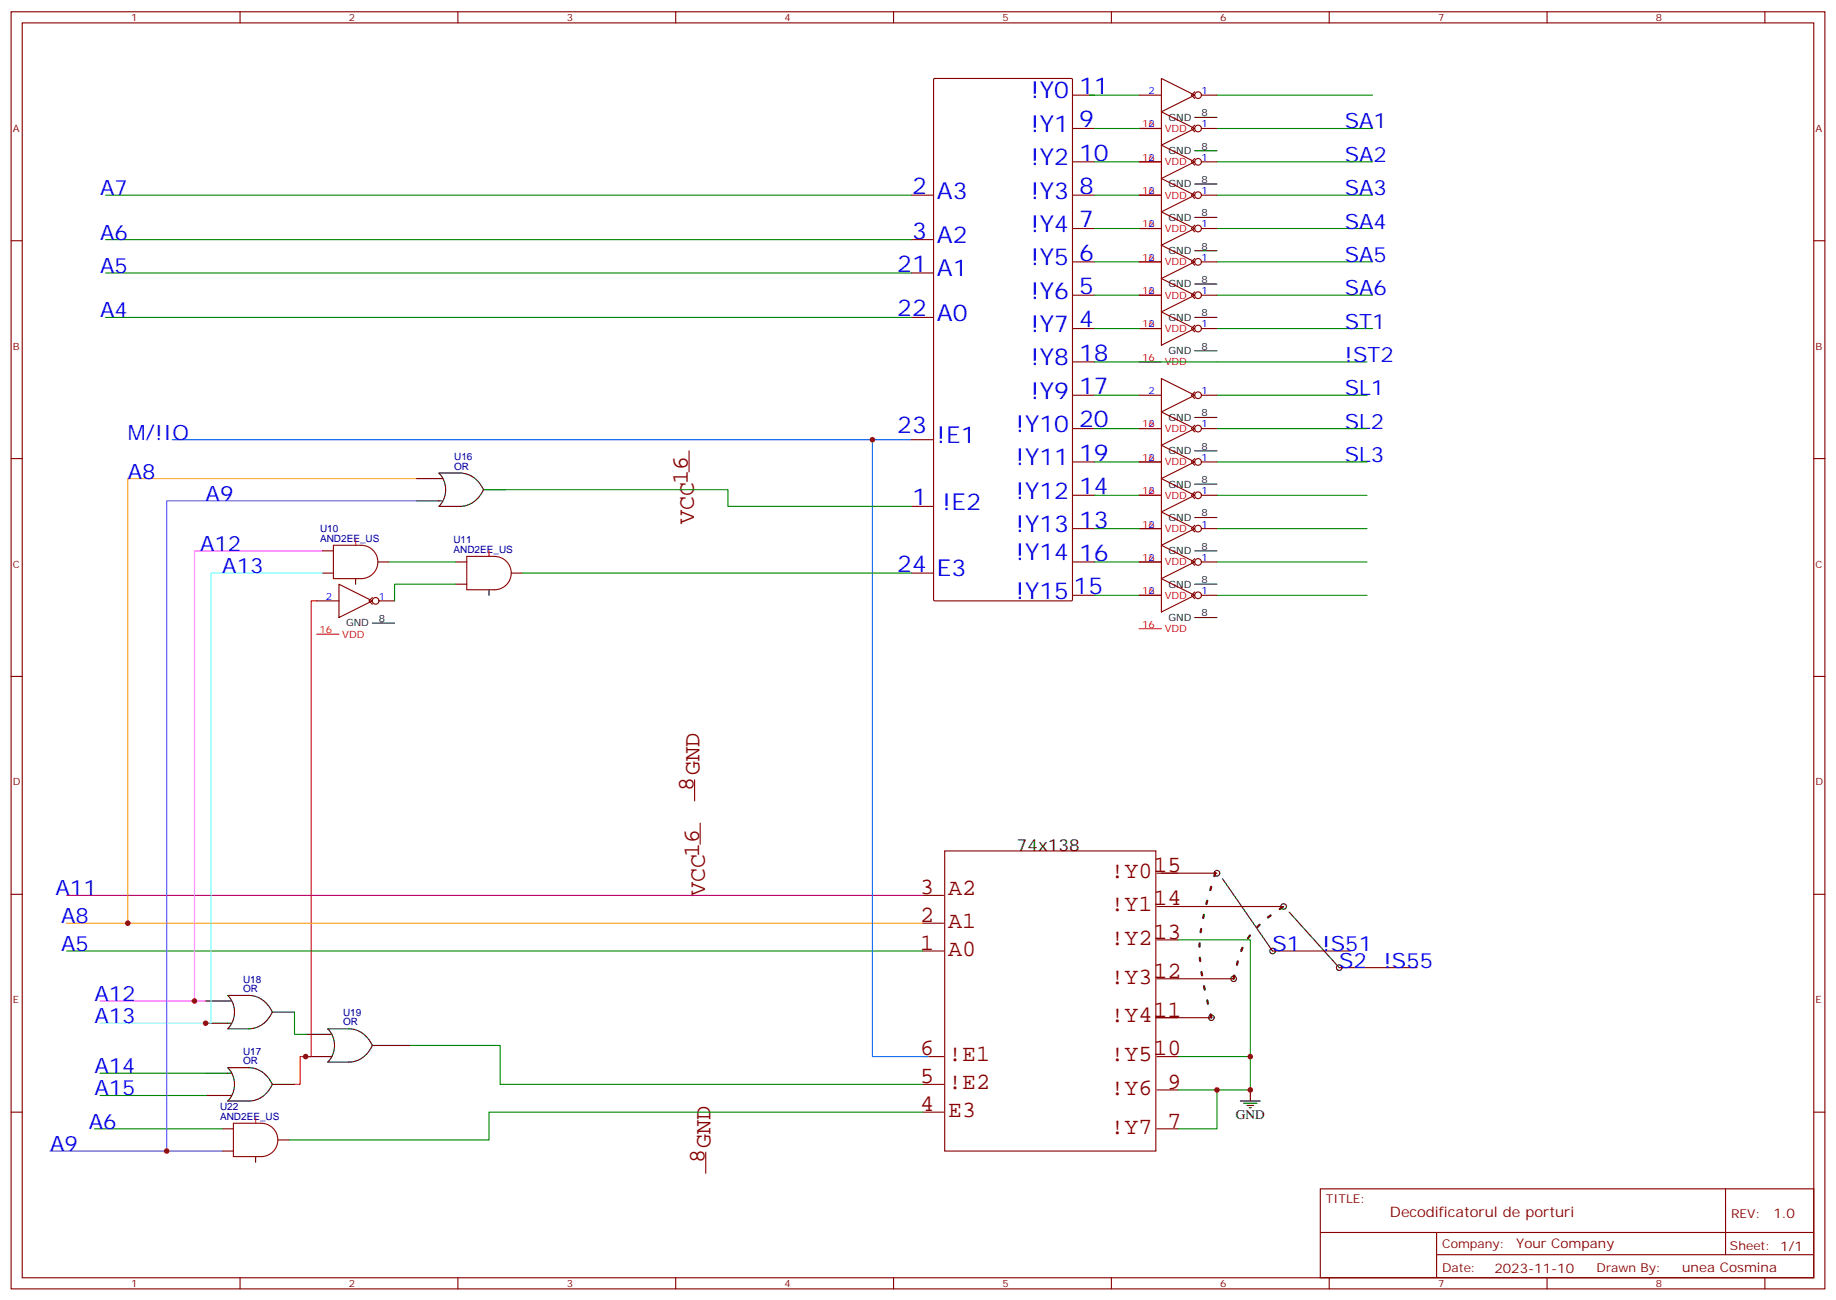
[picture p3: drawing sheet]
<svg xmlns="http://www.w3.org/2000/svg" width="583mm" height="413mm" viewBox="0 0 583 413" stroke-linecap="round" stroke-linejoin="round" font-family="sans-serif">
<g fill="none" stroke="#870000" stroke-width=".35">
<path d="M3.5 3.7h575.8v405.4h-575.8zM7.1 7.3h568.6v398.3h-568.6zM76.2 3.7v3.6M145.3 3.7v3.6M214.5 3.7v3.6M283.6 3.7v3.6M352.8 3.7v3.6M421.9 3.7v3.6M491.1 3.7v3.6M560.2 3.7v3.6M296.4 25.1l.3-.2h43.4l.3 .4v165.1l-.3 .3h-43.4l-.4-.3zM340.4 30.2h7.1"/>
<path d="M361.6 30.2h7.1M368.7 24.9l10.5 5.3-10.5 5.3zM368.7 35.5l10.5 5.3-10.5 5.3zM379.2 29.1l-1 1.1 1 1.1M379.2 39.7l-1 1.1 1 1M381.4 30.2h4.9M340.4 51.4h7.1M340.4 40.8h7.1M361.6 51.4h7.1M361.6 40.8h7.1M368.7 46.1l10.5 5.3-10.5 5.3zM368.7 56.7l10.5 5.2-10.5 5.3z"/>
<path d="M379.2 50.3l-1 1.1 1 1M381.4 51.4h4.9M381.4 40.8h4.9M3.5 76.4h3.6M289.3 61.9h7M289.3 76.1h7M340.4 72.5h7.1M340.4 61.9h7.1M361.6 72.5h7.1M361.6 61.9h7.1M368.7 67.2l10.5 5.3-10.5 5.3zM368.7 77.8l10.5 5.3-10.5 5.3z"/>
<path d="M379.2 60.9l-1 1 1 1.1M379.2 71.5l-1 1 1 1.1M381.4 72.5h4.9M381.4 61.9h4.9M575.7 76.4h3.6M289.3 86.6h7M340.4 93.7h7.1M340.4 83.1h7.1M361.6 93.7h7.1M361.6 83.1h7.1M368.7 88.4l10.5 5.3-10.5 5.3zM368.7 99l10.5 5.3-10.5 5.3z"/>
<path d="M379.2 82.1l-1 1 1 1.1M379.2 92.6l-1 1.1 1 1.1M381.4 93.7h4.9M381.4 83.1h4.9M289.3 100.8h7M340.4 114.9h7.1M340.4 104.3h7.1M361.6 104.3h7.1M379.2 103.2l-1 1.1 1 1M381.4 104.3h4.9M289.3 139.6h7M340.4 136h7.1"/>
<path d="M340.4 125.4h7.1M361.6 136h7.1M361.6 125.4h7.1M368.7 130.7l10.5 5.3-10.5 5.3zM368.7 120.2l10.5 5.2-10.5 5.3zM379.2 135l-1 1 1 1.1M379.2 124.4l-1 1 1 1.1M381.4 136h4.9M381.4 125.4h4.9M3.5 145.6h3.6M340.4 157.2h7.1M340.4 146.6h7.1"/>
<path d="M361.6 157.2h7.1M361.6 146.6h7.1M368.7 151.9l10.5 5.3-10.5 5.3zM368.7 141.3l10.5 5.3-10.5 5.3zM379.2 156.1l-1 1.1 1 1.1M379.2 145.6l-1 1 1 1.1M381.4 157.2h4.9M381.4 146.6h4.9M575.7 145.6h3.6M102.3 174.8h3.5M119.9 178.4h3.6M144.6 178.4h3.6"/>
<path d="M289.3 160.7h7M340.4 178.4h7.1M340.4 167.8h7.1M361.6 178.4h7.1M361.6 167.8h7.1M368.7 162.5l10.5 5.3-10.5 5.3zM368.7 173.1l10.5 5.3-10.5 5.3zM379.2 166.7l-1 1.1 1 1M379.2 177.3l-1 1.1 1 1M381.4 178.4h4.9M381.4 167.8h4.9M100.5 190.7h7.1"/>
<path d="M102.3 181.9h3.5M107.6 185.4l10.6 5.3-10.6 5.3zM118.2 189.7l-1.1 1 1.1 1.1M120.3 190.7h4.9M144.6 185.4h3.6M162.3 181.9h3.5M289.3 181.9h7M340.4 188.9h7.1M361.6 188.9h7.1M368.7 183.7l10.5 5.2-10.5 5.3zM379.2 187.9l-1 1 1 1.1M381.4 188.9h4.9"/>
<path d="M3.5 214.7h3.6M575.7 214.7h3.6M368.7 277.1h17.6M3.5 283.8h3.6M373.9 287.7h33.6M575.7 283.8h3.6M373.9 310.7h17.7M403.9 301.8h24.7M425.1 307.1h24.7M366.9 323h17.6M3.5 353h3.6M70.6 358.3h3.5"/>
<path d="M575.7 353h3.6M70.6 365.3h3.5M88.2 361.8h3.5M419.1 377.3h156.6v28.3h-156.6zM547.7 377.4v20.8M419.1 391.2h156.5M456 398.2h119.6M456 391.2v14.1M76.2 405.6v3.5M145.3 405.6v3.5M214.5 405.6v3.5M283.6 405.6v3.5"/>
<path d="M352.8 405.6v3.5M421.9 405.6v3.5M491.1 405.6v3.5M560.2 405.6v3.5"/>
<circle cx="380.3" cy="30.2" r="1.06"/>
<circle cx="380.3" cy="40.8" r="1.06"/>
<circle cx="380.3" cy="51.4" r="1.06"/>
<circle cx="380.3" cy="61.9" r="1.06"/>
<circle cx="380.3" cy="72.5" r="1.06"/>
<circle cx="380.3" cy="93.7" r="1.06"/>
<circle cx="380.3" cy="83.1" r="1.06"/>
<circle cx="380.3" cy="104.3" r="1.06"/>
<circle cx="380.3" cy="136" r="1.06"/>
<circle cx="380.3" cy="125.4" r="1.06"/>
<circle cx="380.3" cy="157.2" r="1.06"/>
<circle cx="380.3" cy="146.6" r="1.06"/>
<circle cx="380.3" cy="178.4" r="1.06"/>
<circle cx="380.3" cy="167.8" r="1.06"/>
<circle cx="119.2" cy="190.7" r="1.06"/>
<circle cx="380.3" cy="188.9" r="1.06"/>
</g>
<g fill="none" stroke="#000" stroke-width=".35">
<path d="M379.2 37.3h7.1M379.2 47.8h7.1M379.2 58.4h7.1M379.2 69h7.1M379.2 79.6h7.1M379.2 90.2h7.1M379.2 100.8h7.1M379.2 111.3h7.1M379.2 132.5h7.1M132.3 151.9h8.1M132.3 159h8.1M139.3 150.2l6.7-.1a8.4 8.4 0 0 1 7.5 5.3 8.4 8.4 0 0 1-7.5 5.3h-6.7a7.5 7.5 0 0 0 0-10.5z"/>
<path d="M153.5 155.4h7M379.2 143.1h7.1M379.2 153.7h7.1M379.2 164.3h7.1M379.2 174.8h7.1M112.9 183.7v1.7M118.2 197.8h7M155.2 187.2v1.7M379.2 185.4h7.1M379.2 196h7.1M388.1 278.9l15.8 22.9M409.2 289.5l15.9 17.6"/>
<path d="M65.3 317.7h8.1M72.3 316a7.5 7.5 0 0 1 0 10.5M72.3 315.9h6.7a8.4 8.4 0 0 1 7.4 5.3M65.3 324.8h8.1M72.3 338.9a7.5 7.5 0 0 1 0 10.5M72.3 338.9h6.7a8.4 8.4 0 0 1 7.4 5.3M86.4 321.2h7.1M86.4 321.2a8.4 8.4 0 0 1-7.4 5.3h-6.7M97 328.3h8.1M97 335.4h8.1M130.5 331.8h-12.3a8.4 8.4 0 0 0-7.4-5.3l-6.8 .1a7.5 7.5 0 0 1 0 10.5h6.8a8.4 8.4 0 0 0 7.4-5.3M65.3 340.6h8.1"/>
<path d="M65.3 347.7h8.1M86.4 344.2h7.1M86.4 344.2a8.4 8.4 0 0 1-7.4 5.3h-6.7M393.7 349.5h6.3M394.8 350.2h4.2M395.8 350.9h2.1M396.5 351.6h.7M396.9 345.9v3.6M81.1 367.1v1.8"/>
<circle cx="386.3" cy="277.1" r=".88"/>
<circle cx="407.5" cy="287.7" r=".88"/>
<circle cx="391.6" cy="310.7" r=".88"/>
<circle cx="403.9" cy="301.8" r=".88"/>
<circle cx="425.1" cy="307.1" r=".88"/>
<circle cx="384.5" cy="323" r=".88"/>
</g>
<g fill="none" stroke="#850000" stroke-width=".35">
<path d="M218.7 143.1v6.7M220.5 247.5v6.7M222.2 261.3v6.7M299.9 270.1h67v95.2h-67zM367.2 277.1h6.7M292.8 284.2h6.7M292.8 293h6.7M367.2 298.3h6.7M367.2 287.7h6.7M292.8 301.8h6.7M367.2 310.7h6.7M292.8 335.4h6.7"/>
<path d="M367.2 335.4h6.7M367.2 323h6.7M292.8 353h6.7M292.8 344.2h6.7M367.2 358.3h6.7M367.2 345.9h6.7M224 365.7v6.7"/>
</g>
<path d="M105.8 173.1h8.9a5.3 5.3 0 0 1 5.2 5.3 5.3 5.3 0 0 1-5.2 5.3h-8.9zM148.2 176.6h8.8a5.3 5.3 0 0 1 5.3 5.3 5.3 5.3 0 0 1-5.3 5.3h-8.8zM74.1 356.5h8.8a5.3 5.3 0 0 1 5.3 5.3 5.3 5.3 0 0 1-5.3 5.3h-8.8z" fill="none" stroke="#a10000" stroke-width=".35"/>
<g fill="none" stroke="#f00" stroke-width=".35">
<path d="M361.6 40.8h7.1M361.6 51.4h7.1M361.6 61.9h7.1M361.6 72.5h7.1M361.6 83.1h7.1M361.6 93.7h7.1M361.6 104.3h7.1M361.6 114.9h7.1M361.6 136h7.1M361.6 146.6h7.1M361.6 157.2h7.1M112.9 171.3v1.8"/>
<path d="M155.2 174.8v1.8M361.6 167.8h7.1M361.6 178.4h7.1M100.5 190.7h-1.7v144.7h-3.6v8.8h-1.7M361.6 188.9h7.1M361.6 199.5h7.1M100.5 201.3h7.1M81.1 354.8v1.7"/>
</g>
<path d="M15.9 365.3h54.7" fill="none" stroke="#63c" stroke-width=".35"/>
<g fill="none" stroke="#008700" stroke-width=".35">
<path d="M345.7 30.2h15.9M386.3 30.2h49.4M347.5 51.4h14.1M347.5 40.8h14.1M386.3 51.4h49.4M386.3 40.8h49.4M33.5 61.9h255.8M33.5 76.1h255.8M347.5 72.5h14.1M347.5 61.9h14.1M386.3 72.5h49.4M386.3 61.9h49.4"/>
<path d="M33.5 86.6h255.8M347.5 93.7h14.1M347.5 83.1h14.1M386.3 93.7h49.4M386.3 83.1h49.4M33.5 100.8h255.8M347.5 114.9h86.4M347.5 104.3h14.1M386.3 104.3h49.4M347.5 125.4h14.1M347.5 136h14.1M386.3 136h47.6"/>
<path d="M386.3 125.4h47.6M160.5 155.4h70.6v5.3h58.2M347.5 157.2h14.1M347.5 146.6h14.1M386.3 146.6h47.6M386.3 157.2h47.6M123.5 178.4h21.1M347.5 178.4h14.1M347.5 167.8h14.1M386.3 178.4h47.6M386.3 167.8h47.6M144.6 185.4h-19.4v5.3"/>
<path d="M165.8 181.9h123.5M347.5 188.9h14.1M386.3 188.9h47.6M373.9 298.3h23v47.6h-23M21.2 301.8h271.6M93.5 321.2v7.1h3.5M130.5 331.8h28.2v12.4h134.1M373.9 335.4h23M30 358.3h40.6M31.7 340.6h33.6M31.7 347.7h33.6M292.8 353h-137.6v8.8h-63.5"/>
<path d="M386.3 345.9v12.4h-12.4"/>
</g>
<path d="M102.3 181.9h-35.3v142.9h-35.3" fill="none" stroke="#6ff" stroke-width=".35"/>
<path d="M102.3 174.8h-40.6v142.9M31.7 317.7h33.6" fill="none" stroke="#f0f" stroke-width=".35"/>
<path d="M54.7 139.6h234.6M276.9 139.6v195.8h17.7" fill="none" stroke="#06f" stroke-width=".35"/>
<path d="M132.3 151.9h-91.7v141.1M21.2 293h271.6" fill="none" stroke="#f90" stroke-width=".35"/>
<path d="M21.2 284.2h271.6" fill="none" stroke="#906" stroke-width=".35"/>
<path d="M391.6 310.7a32.8 32.8 0 0 1 5.5-14.2 39.4 39.4 0 0 1 10.4-8.8M384.5 323a86.9 86.9 0 0 1-3.7-23.1 85.2 85.2 0 0 1 4.6-21.5l.9-3" fill="none" stroke="#000" stroke-width=".71" stroke-dasharray="1.1 3.5"/>
<path d="M132.3 159h-79.4v206.3" fill="none" stroke="#66f" stroke-width=".35"/>
<g fill="#c00">
<circle cx="276.9" cy="139.6" r=".88"/>
<circle cx="396.9" cy="335.4" r=".88"/>
<circle cx="386.3" cy="345.9" r=".88"/>
<circle cx="396.9" cy="345.9" r=".88"/>
<circle cx="97" cy="335.4" r=".88"/>
<circle cx="61.7" cy="317.7" r=".88"/>
<circle cx="65.3" cy="324.8" r=".88"/>
<circle cx="52.9" cy="365.3" r=".88"/>
<circle cx="40.6" cy="293" r=".88"/>
</g>
<g font-size="7.4" fill="#00f">
<text x="342.5" y="29.8">11</text>
<text x="327.2" y="31.3">!Y0</text>
<text x="327.2" y="41.8">!Y1</text>
<text x="342.5" y="40.4">9</text>
<text x="327.2" y="52.4">!Y2</text>
<text x="342.5" y="51">10</text>
<text x="289.5" y="61.6">2</text>
<text x="297.4" y="63">A3</text>
<text x="327.2" y="63">!Y3</text>
<text x="342.5" y="61.6">8</text>
<text x="289.5" y="75.7">3</text>
<text x="297.4" y="77.1">A2</text>
<text x="327.2" y="73.6">!Y4</text>
<text x="342.5" y="72.2">7</text>
<text x="342.5" y="82.8">6</text>
<text x="284.8" y="86.3">21</text>
<text x="297.4" y="87.7">A1</text>
<text x="327.2" y="84.2">!Y5</text>
<text x="327.2" y="94.8">!Y6</text>
<text x="342.5" y="93.3">5</text>
<text x="284.8" y="100.4">22</text>
<text x="297.4" y="101.8">A0</text>
<text x="327.2" y="105.3">!Y7</text>
<text x="342.5" y="103.9">4</text>
<text x="327.2" y="115.9">!Y8</text>
<text x="342.5" y="114.5">18</text>
<text x="342.5" y="125.1">17</text>
<text x="327.2" y="126.5">!Y9</text>
<text x="284.8" y="137.4">23</text>
<text x="322.5" y="137.1">!Y10</text>
<text x="342.5" y="135.7">20</text>
<text x="297.4" y="140.6">!E1</text>
<text x="322.5" y="147.7">!Y11</text>
<text x="342.5" y="146.3">19</text>
<text x="289.5" y="160.4">1</text>
<text x="299.2" y="161.8">!E2</text>
<text x="322.5" y="158.3">!Y12</text>
<text x="342.5" y="156.8">14</text>
<text x="342.5" y="167.4">13</text>
<text x="322.5" y="168.8">!Y13</text>
<text x="322.5" y="177.7">!Y14</text>
<text x="342.5" y="178">16</text>
<text x="284.8" y="181.5">24</text>
<text x="297.4" y="183">E3</text>
<text x="322.5" y="190">!Y15</text>
<text x="340.8" y="188.6">15</text>
</g>
<g font-size="7.4" fill="#840000">
<text x="218.4" y="153.7" transform="rotate(-90 218.4 153.7)">16</text>
<text x="220.2" y="166.3" transform="rotate(-90 220.2 166.3)">VCC</text>
<text x="220.1" y="251" transform="rotate(-90 220.1 251)">8GND</text>
<text x="352.5" y="278.6">!Y015</text>
<text x="223.7" y="284.5" transform="rotate(-90 223.7 284.5)">VCC16</text>
<text x="292.1" y="283.8">3</text>
<text x="300.9" y="283.9">A2</text>
<text x="292.1" y="292.7">2</text>
<text x="352.5" y="289.2">!Y114</text>
<text x="300.9" y="294.5">A1</text>
<text x="352.5" y="299.8">!Y213</text>
<text x="292.1" y="301.5">1</text>
<text x="300.9" y="303.3">A0</text>
<text x="352.5" y="312.2">!Y312</text>
<text x="352.5" y="324.5">!Y411</text>
<text x="292.1" y="335">6</text>
<text x="300.9" y="336.8">!E1</text>
<text x="352.5" y="336.8">!Y510</text>
<text x="292.1" y="343.8">5</text>
<text x="300.9" y="345.7">!E2</text>
<text x="352.5" y="347.4">!Y6</text>
<text x="370.6" y="345.6">9</text>
<text x="292.1" y="352.6">4</text>
<text x="300.9" y="354.5">E3</text>
<text x="352.5" y="359.8">!Y7</text>
<text x="370.6" y="357.9">7</text>
<text x="223.7" y="369.2" transform="rotate(-90 223.7 369.2)">8GND</text>
</g>
<g font-size="6.7" fill="#00f">
<text x="426.9" y="40.8">SA1</text>
<text x="426.9" y="51.4">SA2</text>
<text x="31.7" y="61.9">A7</text>
<text x="426.9" y="61.9">SA3</text>
<text x="31.7" y="76.1">A6</text>
<text x="426.9" y="72.5">SA4</text>
<text x="426.9" y="83.1">SA5</text>
<text x="31.7" y="86.6">A5</text>
<text x="426.9" y="93.7">SA6</text>
<text x="31.7" y="100.8">A4</text>
<text x="426.9" y="104.3">ST1</text>
<text x="426.9" y="114.9">!ST2</text>
<text x="426.9" y="125.4">SL1</text>
<text x="426.9" y="136">SL2</text>
<text x="40.6" y="139.6">M/!IO</text>
<text x="426.9" y="146.6">SL3</text>
<text x="40.6" y="151.9">A8</text>
<text x="65.3" y="159">A9</text>
<text x="63.5" y="174.8">A12</text>
<text x="70.6" y="181.9">A13</text>
<text x="17.6" y="284.2">A11</text>
<text x="19.4" y="293">A8</text>
<text x="19.4" y="301.8">A5</text>
<text x="403.9" y="301.8">S1</text>
<text x="419.8" y="301.8">!S51</text>
<text x="425.1" y="307.1">S2</text>
<text x="439.2" y="307.1">!S55</text>
<text x="30" y="317.7">A12</text>
<text x="30" y="324.8">A13</text>
<text x="30" y="340.6">A14</text>
<text x="30" y="347.7">A15</text>
<text x="28.2" y="358.3">A6</text>
<text x="15.9" y="365.3">A9</text>
</g>
<text font-size="5.3" x="322.8" y="270.1">74x138</text>
<text font-size="4.6" fill="#800" x="441.2" y="386.4">Decodificatorul de porturi</text>
<text font-size="4.2" x="392.3" y="355.1">GND</text>
<g font-size="4.2" fill="#800">
<text x="562.9" y="386.6">1.0</text>
<text x="481.3" y="396.2">Your Company</text>
<text x="474.4" y="404">2023-11-10</text>
<text x="534" y="403.9">unea Cosmina</text>
</g>
<g font-size="3.9" fill="#800">
<text x="420.9" y="381.9">TITLE:</text>
<text x="549.5" y="386.6">REV:</text>
<text x="457.8" y="396.1">Company:</text>
<text x="549.1" y="396.7">Sheet: 1/1</text>
<text x="457.8" y="403.8">Date:</text>
<text x="506.8" y="403.9">Drawn By:</text>
</g>
<g font-size="3.2" fill="#800">
<text x="41.6" y="6.7">1</text>
<text x="110.8" y="6.7">2</text>
<text x="179.9" y="6.7">3</text>
<text x="249.1" y="6.7">4</text>
<text x="318.2" y="6.7">5</text>
<text x="387.3" y="6.7">6</text>
<text x="456.5" y="6.7">7</text>
<text x="525.6" y="6.7">8</text>
<text x="4.1" y="41.8">A</text>
<text x="576.3" y="41.8">A</text>
<text x="4.1" y="111">B</text>
<text x="576.3" y="111">B</text>
<text x="4.1" y="180.1">C</text>
<text x="576.3" y="180.1">C</text>
<text x="4.1" y="249.3">D</text>
<text x="576.3" y="249.3">D</text>
<text x="4.1" y="318.4">E</text>
<text x="576.3" y="318.4">E</text>
<text x="41.6" y="408.6">1</text>
<text x="110.8" y="408.6">2</text>
<text x="179.9" y="408.6">3</text>
<text x="249.1" y="408.6">4</text>
<text x="318.2" y="408.6">5</text>
<text x="387.3" y="408.6">6</text>
<text x="456.5" y="408.6">7</text>
<text x="525.6" y="408.6">8</text>
</g>
<g font-size="3.2" fill="#00f">
<text x="364.5" y="29.8">2</text>
<text x="381.4" y="29.8">1</text>
<text x="364.5" y="40.4">2</text>
<text x="381.4" y="40.4">1</text>
<text x="364.5" y="51">2</text>
<text x="381.4" y="51">1</text>
<text x="364.5" y="61.6">2</text>
<text x="381.4" y="61.6">1</text>
<text x="364.5" y="72.2">2</text>
<text x="381.4" y="72.2">1</text>
<text x="364.5" y="82.8">2</text>
<text x="381.4" y="82.8">1</text>
<text x="364.5" y="93.3">2</text>
<text x="381.4" y="93.3">1</text>
<text x="364.5" y="103.9">2</text>
<text x="381.4" y="103.9">1</text>
<text x="364.5" y="125.1">2</text>
<text x="381.4" y="125.1">1</text>
<text x="364.5" y="135.7">2</text>
<text x="381.4" y="135.7">1</text>
<text x="364.5" y="146.3">2</text>
<text x="381.4" y="146.3">1</text>
<text x="364.5" y="156.8">2</text>
<text x="381.4" y="156.8">1</text>
<text x="364.5" y="167.4">2</text>
<text x="381.4" y="167.4">1</text>
<text x="364.5" y="178">2</text>
<text x="381.4" y="178">1</text>
<text x="103.5" y="190.4">2</text>
<text x="120.3" y="190.4">1</text>
<text x="364.5" y="188.6">2</text>
<text x="381.4" y="188.6">1</text>
</g>
<g font-size="3.2" fill="#f00">
<text x="362.5" y="40.4">16</text>
<text x="369.7" y="41.8">VDD</text>
<text x="362.5" y="51">16</text>
<text x="369.7" y="52.4">VDD</text>
<text x="362.5" y="61.6">16</text>
<text x="369.7" y="63">VDD</text>
<text x="362.5" y="72.2">16</text>
<text x="369.7" y="73.6">VDD</text>
<text x="362.5" y="82.8">16</text>
<text x="369.7" y="84.2">VDD</text>
<text x="362.5" y="93.3">16</text>
<text x="369.7" y="94.8">VDD</text>
<text x="362.5" y="103.9">16</text>
<text x="369.7" y="105.3">VDD</text>
<text x="362.5" y="114.5">16</text>
<text x="369.7" y="115.9">VDD</text>
<text x="362.5" y="135.7">16</text>
<text x="369.7" y="137.1">VDD</text>
<text x="362.5" y="146.3">16</text>
<text x="369.7" y="147.7">VDD</text>
<text x="362.5" y="156.8">16</text>
<text x="369.7" y="158.3">VDD</text>
<text x="362.5" y="167.4">16</text>
<text x="369.7" y="168.8">VDD</text>
<text x="362.5" y="178">16</text>
<text x="369.7" y="179.4">VDD</text>
<text x="362.5" y="188.6">16</text>
<text x="369.7" y="190">VDD</text>
<text x="101.4" y="200.9">16</text>
<text x="108.7" y="202.4">VDD</text>
<text x="362.5" y="199.2">16</text>
<text x="369.7" y="200.6">VDD</text>
</g>
<g font-size="3.2">
<text x="370.9" y="38.3">GND</text>
<text x="381.4" y="36.9">8</text>
<text x="381.4" y="47.5">8</text>
<text x="370.9" y="48.9">GND</text>
<text x="370.9" y="59.5">GND</text>
<text x="381.4" y="58.1">8</text>
<text x="370.9" y="70.1">GND</text>
<text x="381.4" y="68.7">8</text>
<text x="370.9" y="80.6">GND</text>
<text x="381.4" y="79.2">8</text>
<text x="381.4" y="89.8">8</text>
<text x="370.9" y="91.2">GND</text>
<text x="370.9" y="101.8">GND</text>
<text x="381.4" y="100.4">8</text>
<text x="370.9" y="112.4">GND</text>
<text x="381.4" y="111">8</text>
<text x="370.9" y="133.6">GND</text>
<text x="381.4" y="132.2">8</text>
<text x="381.4" y="142.7">8</text>
<text x="370.9" y="144.1">GND</text>
<text x="370.9" y="154.7">GND</text>
<text x="381.4" y="153.3">8</text>
<text x="370.9" y="165.3">GND</text>
<text x="381.4" y="163.9">8</text>
<text x="370.9" y="175.9">GND</text>
<text x="381.4" y="174.5">8</text>
<text x="381.4" y="185.1">8</text>
<text x="370.9" y="186.5">GND</text>
<text x="120.3" y="197.4">8</text>
<text x="370.9" y="197.1">GND</text>
<text x="381.4" y="195.7">8</text>
<text x="109.8" y="198.8">GND</text>
</g>
<g font-size="3.2" fill="#000080">
<text x="144.2" y="149.1">OR</text>
<text x="144.2" y="146.1">U16</text>
<text x="101.6" y="172">AND2EE_US</text>
<text x="101.6" y="168.8">U10</text>
<text x="143.9" y="172.3">U11</text>
<text x="143.9" y="175.5">AND2EE_US</text>
<text x="77.1" y="311.9">U18</text>
<text x="77.1" y="314.9">OR</text>
<text x="108.9" y="322.5">U19</text>
<text x="108.9" y="325.5">OR</text>
<text x="77.1" y="334.8">U17</text>
<text x="77.1" y="337.8">OR</text>
<text x="69.8" y="352.2">U22</text>
<text x="69.8" y="355.5">AND2EE_US</text>
</g>
</svg>
